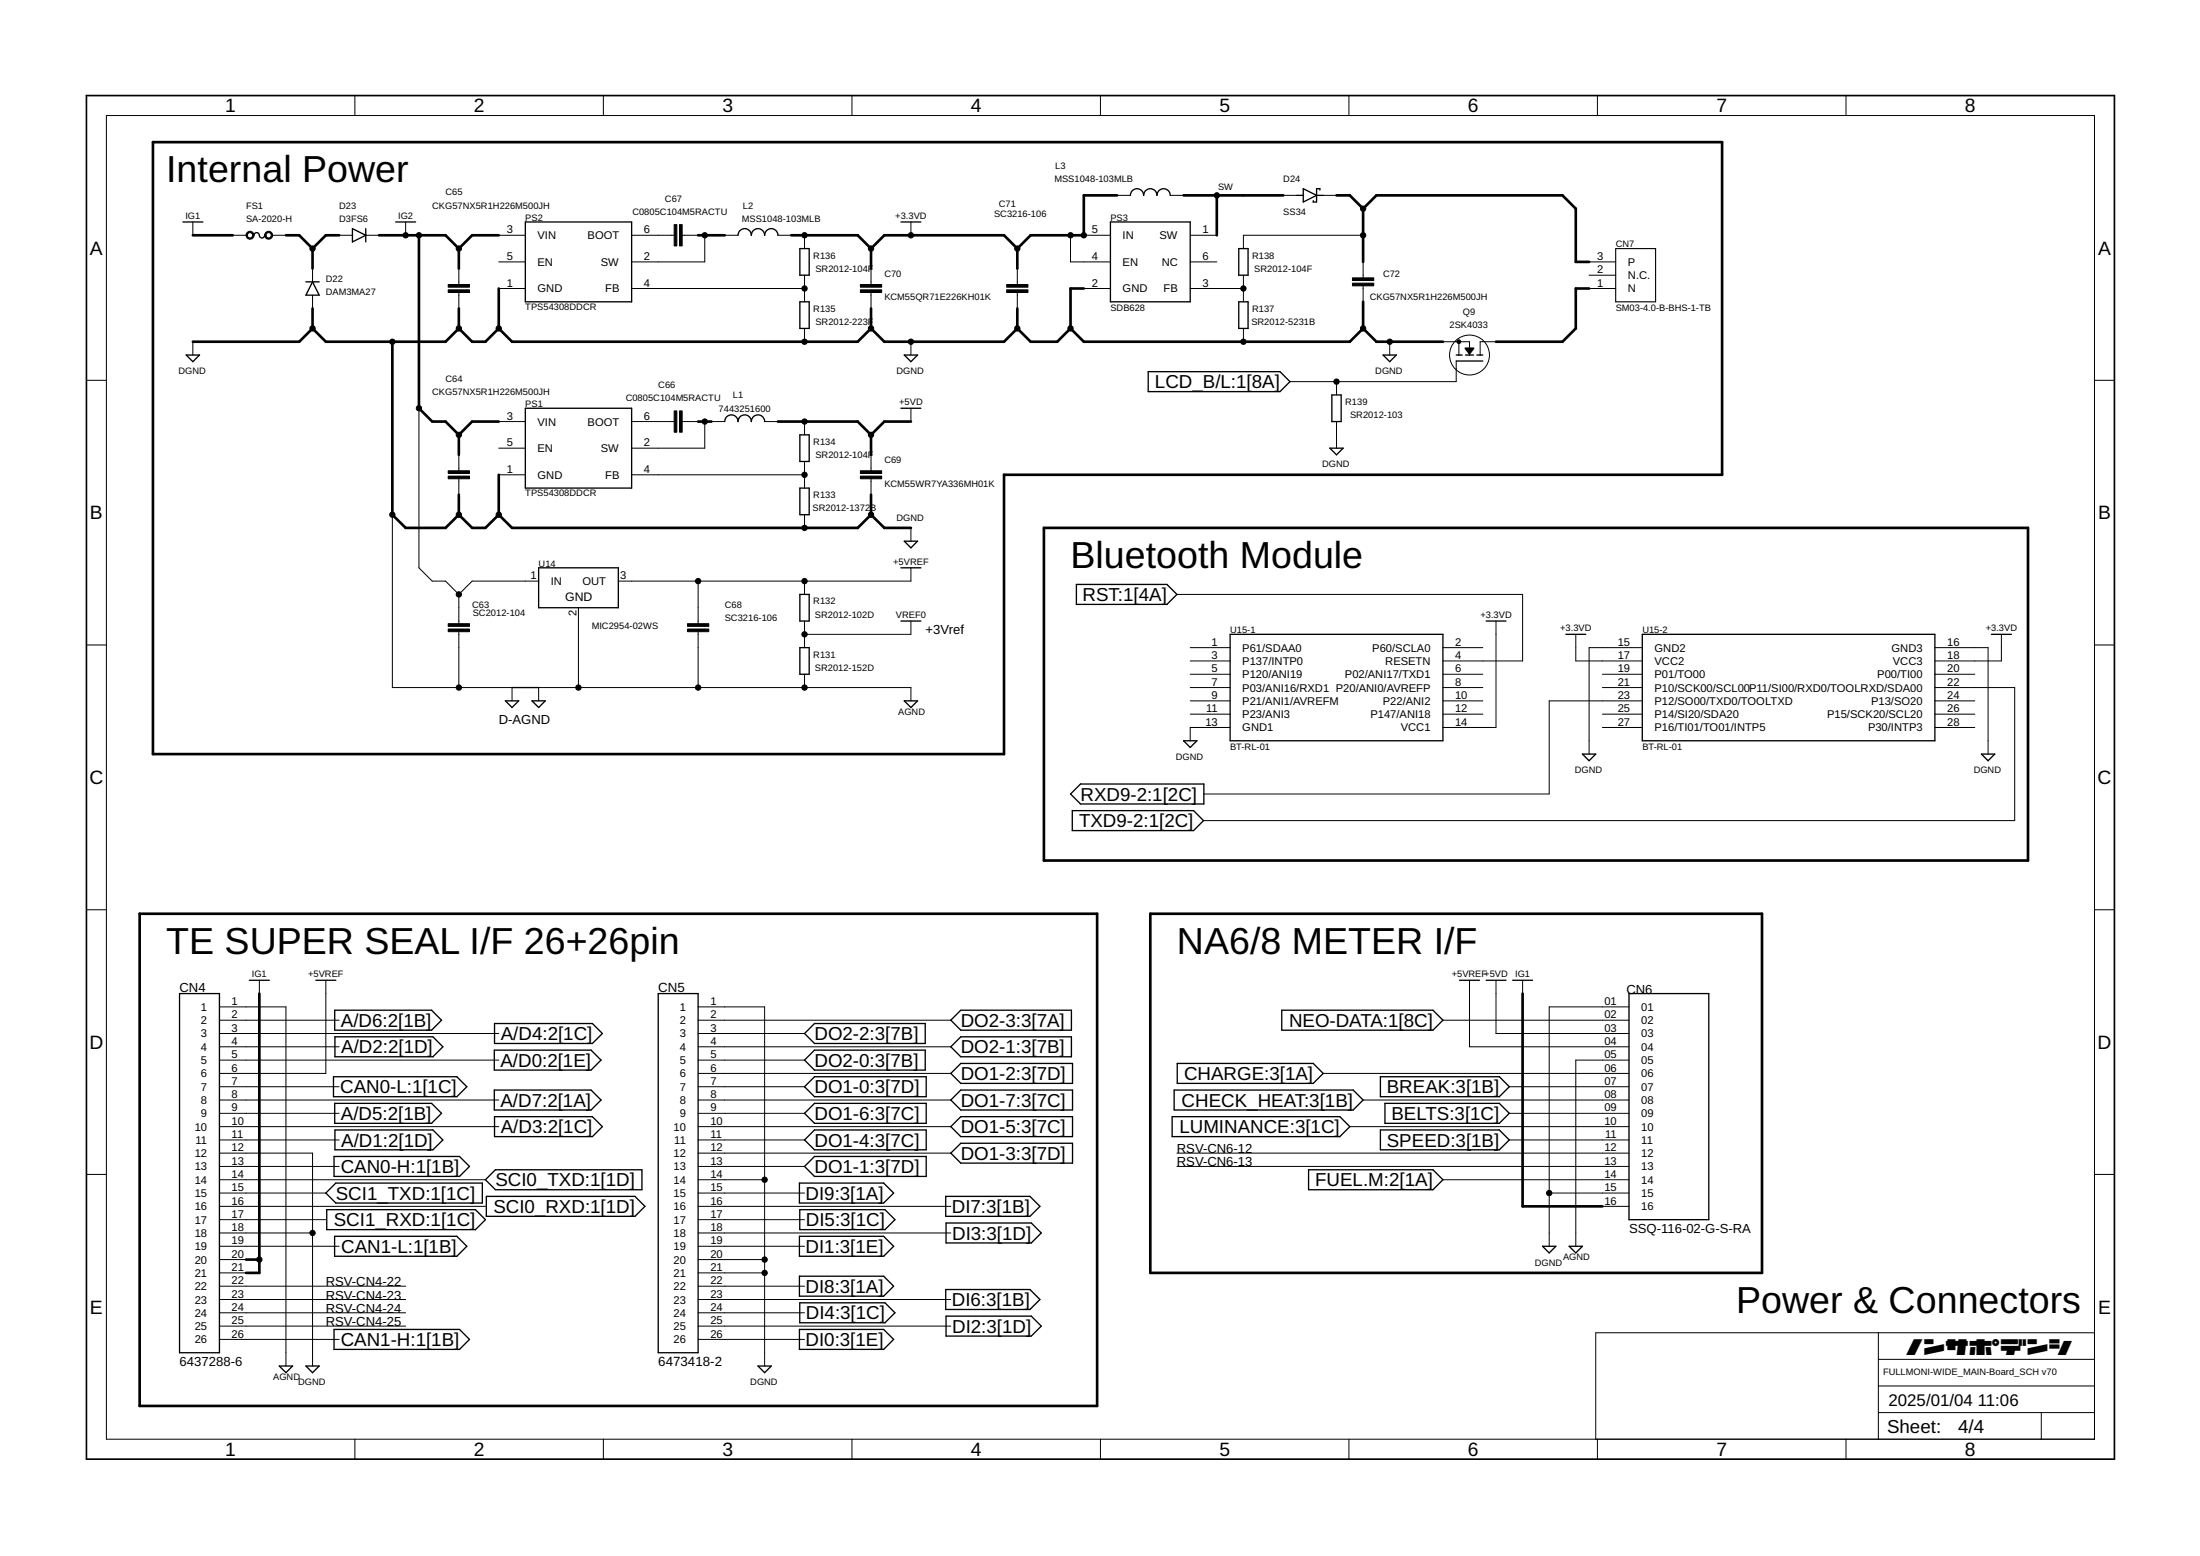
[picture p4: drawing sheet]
<svg xmlns="http://www.w3.org/2000/svg" width="420mm" height="297mm" viewBox="0 0 420 297" stroke-linecap="round" stroke-linejoin="round" font-family="sans-serif">
<g fill="none" stroke="#000" stroke-width=".25">
<path d="M215.9 37.3a1.27 1.27 0 0 1 1.2-1.3 1.27 1.27 0 0 1 1.3 1.3 1.27 1.27 0 0 1 1.3-1.3 1.27 1.27 0 0 1 1.3 1.3 1.27 1.27 0 0 1 1.2-1.3 1.27 1.27 0 0 1 1.3 1.3M247.6 37.3h1.3M248.9 36l2.5 1.3-2.5 1.3zM251.4 37.3h1.3M252.1 36.3v-.3h-.7v2.6h-.6v-.3M34.9 42.4h3.8M48.5 44.9a.53 .53 0 0 1 .6-.5 .53 .53 0 0 1 .5 .7 .51 .51 0 0 0 .5 .3 .51 .51 0 0 0 .4-.5M58.4 53.8h2.6M59.7 53.8l1.3 2.5h-2.6zM67.3 43.6l2.5 1.3-2.5 1.3zM69.8 43.6v2.6M75.6 42.4h3.8"/>
<path d="M100.3 42.4h20.3v15.2h-20.3zM140.9 44.9a1.27 1.27 0 0 1 1.3-1.3 1.27 1.27 0 0 1 1.3 1.3 1.27 1.27 0 0 1 1.3-1.3 1.27 1.27 0 0 1 1.2 1.3 1.27 1.27 0 0 1 1.3-1.3 1.27 1.27 0 0 1 1.3 1.3M152.8 47.5h1.7v5h-1.7zM152.8 57.6h1.7v5.1h-1.7zM172.1 42.4h3.8M212.1 42.4h15.2v15.2h-15.2zM236.6 57.6h1.8v5.1h-1.8zM236.6 47.5h1.8v5h-1.8zM35.6 67.8h2.5l-1.3 1.2zM100.3 77.9h20.3v15.3h-20.3zM172.1 77.9h3.8M172.7 67.8h2.5l-1.2 1.2z"/>
<path d="M219.3 71h25.2l1.9 1.9-1.9 1.9h-25.2zM254.4 75.4h1.7v5.1h-1.7zM264.1 67.8h2.6l-1.3 1.2zM278.1 67.8h1.2M278.1 68.9h5.1M279.9 67.8h1.5M282 67.8h1.2M138.4 80.5a1.27 1.27 0 0 1 1.3-1.3 1.27 1.27 0 0 1 1.2 1.3 1.27 1.27 0 0 1 1.3-1.3 1.27 1.27 0 0 1 1.3 1.3 1.27 1.27 0 0 1 1.3-1.3 1.27 1.27 0 0 1 1.2 1.3M152.8 83h1.7v5.1h-1.7zM152.8 93.2h1.7v5.1h-1.7zM254 85.6h2.5l-1.3 1.2zM102.9 108.4h15.2v7.6h-15.2z"/>
<path d="M152.8 113.5h1.7v5.1h-1.7zM172.1 118.6h3.8M172.1 108.4h3.8M172.7 103.3h2.5l-1.2 1.3zM205.6 111.6h17.3l1.9 1.9-1.9 1.9h-17.3zM283.8 118.6h3.8M96.5 133.8h2.6l-1.3 1.3zM97.8 131.3h5.1M101.6 133.8h2.5l-1.2 1.3zM152.8 123.6h1.7v5.1h-1.7zM172.7 133.8h2.5l-1.2 1.3zM234.9 121.1h40.7v20.3h-40.7z"/>
<path d="M299 121.1h3.9M313.6 121.1h55.9v20.3h-55.9zM380.3 121.1h3.8M204.4 151.6l2-1.9h23.5v3.8h-23.5zM204.8 154.7h23.1l1.9 2-1.9 1.9h-23.1zM226 141.4h2.6l-1.3 1.3zM302.2 144h2.6l-1.3 1.2zM378.4 144h2.6l-1.3 1.2zM34.3 189.7h7.6v68.5h-7.6zM47.6 187.1h3.8M60.3 187.1h3.8M63.9 192.8h18.5l1.9 2-1.9 1.9h-18.5z"/>
<path d="M64 197.9h18.7l1.9 1.9-1.9 1.9h-18.7zM94.4 195.4h18.7l1.9 1.9-1.9 1.9h-18.7zM125.7 189.7h7.6v68.5h-7.6zM155.6 195.4h21.1v3.8h-21.1l-2-1.9zM183.5 197.9h21.1v3.8h-21.1l-1.9-1.9zM183.5 192.8h21.1v3.9h-21.1l-1.9-1.9zM244.8 192.8h28.9l1.9 2-1.9 1.9h-28.9zM278.7 187.1h3.9M283.8 187.1h3.8M288.9 187.1h3.8M311.1 189.7h15.2v43.1h-15.2zM63.7 205.5h23.5l2 2-2 1.9h-23.5z"/>
<path d="M63.9 210.6h18.5l1.9 1.9-1.9 1.9h-18.5zM64 215.7h18.7l1.9 1.9-1.9 1.9h-18.7zM94.4 200.5h18.5l1.9 1.9-1.9 1.9h-18.5zM94.4 208.1h18.5l1.9 1.9-1.9 1.9h-18.5zM94.4 213.2h18.7l1.9 1.9-1.9 1.9h-18.7zM153.6 207.5l2-2h21.3v3.9h-21.3zM155.6 200.5h21.1v3.8h-21.1l-2-1.9zM155.6 215.7h21.3v3.8h-21.3l-2-1.9zM155.6 210.6h21.3v3.8h-21.3l-2-1.9zM181.6 204.9l1.9-1.9h21.3v3.8h-21.3zM183.5 213.2h21.3v3.8h-21.3l-1.9-1.9zM183.5 208.1h21.3v3.8h-21.3l-1.9-1.9z"/>
<path d="M223.9 213.2h32l1.9 1.9-1.9 1.9h-32zM224.2 208.1h34.2l1.9 1.9-1.9 1.9h-34.2zM224.8 203h26l1.9 1.9-1.9 1.9h-26zM263.6 215.7h22.7l1.9 1.9-1.9 1.9h-22.7zM263.6 205.5h22.7l1.9 2-1.9 1.9h-22.7zM264.5 210.6h21.8l1.9 1.9-1.9 1.9h-21.8zM62.4 230.9h28.4l1.9 1.9-1.9 1.9h-28.4zM63.8 220.8h24l1.9 1.9-1.9 1.9h-24zM63.9 236h23.3l2 1.9-2 1.9h-23.3zM64.1 225.8h28v3.9h-28l-1.9-1.9zM92.9 228.4h28.4l1.9 1.9-1.9 1.9h-28.4zM94.6 223.3h28v3.8h-28l-1.9-1.9z"/>
<path d="M152.7 236h16.1l1.9 1.9-1.9 1.9h-16.1zM152.7 225.8h16.1l1.9 2-1.9 1.9h-16.1zM152.7 230.9h16.3l1.9 1.9-1.9 1.9h-16.3zM155.6 220.8h21.3v3.8h-21.3l-2-1.9zM180.6 228.4h16.1l1.9 1.9-1.9 1.9h-16.1zM180.7 233.5h16.3l1.9 1.9-1.9 1.9h-16.3zM181.6 220.1l1.9-1.9h21.3v3.8h-21.3zM249.9 223.3h23.8l1.9 1.9-1.9 1.9h-23.8zM294.6 237.9h2.5l-1.2 1.3zM299.7 237.9h2.5l-1.3 1.3zM63.8 253.8h24l1.9 1.9-1.9 1.9h-24zM152.7 253.8h16.1l1.9 1.9-1.9 1.9h-16.1z"/>
<path d="M152.7 243.6h16.1l1.9 1.9-1.9 1.9h-16.1zM152.7 248.7h16.3l1.9 1.9-1.9 1.9h-16.3zM180.6 246.2h16.1l1.9 1.9-1.9 1.9h-16.1zM180.7 251.2h16.3l1.9 2-1.9 1.9h-16.3zM53.3 260.8h2.6l-1.3 1.2zM58.4 260.8h2.6l-1.3 1.2zM144.8 260.8h2.5l-1.3 1.2z"/>
</g>
<g fill="none" stroke="#000" stroke-width=".19">
<path d="M67.8 18.2v3.9M115.2 18.2v3.9M162.7 18.2v3.9M210.2 18.2v3.9M257.6 18.2v3.9M305.1 18.2v3.9M352.6 18.2v3.9M20.3 22.1h379.7v252.6h-379.7zM213.3 37.3h2.6M223.5 37.3h2.5M245.1 37.3h2.5M252.7 37.3h2.5"/>
<path d="M36.8 42.4v2.5M44.4 44.9h2.6M52.1 44.9h2.5M59.7 51.3v2.5M59.7 56.3v2.6M64.8 44.9h2.5M69.8 44.9h2.6M77.5 42.4v2.5M87.6 51.3v3.3M87.6 55.6v3.3M95.2 44.9h5.1M95.2 55.1h5.1"/>
<path d="M95.2 50h5.1M120.6 44.9h8.2M120.6 55.1h33M130.3 44.9h3M134.6 44.9v5.1h-14M138.4 44.9h2.5M148.6 44.9h2.5M153.6 44.9v2.6M153.6 52.5v5.1M166.3 51.3v3.3M166.3 55.6v3.3M174 42.4v2.5"/>
<path d="M194.3 51.3v3M194.3 55.8v3.1M204.4 44.9v5.1h7.7M207 44.9h5.1M207 55.1h5.1M227.3 44.9h5.1M227.3 55.1h10.2M227.3 50h5.1M237.5 52.5v5.1M260.3 44.9h-22.8v2.6M260.3 50v3.3M260.3 54.3v3.3"/>
<path d="M303.5 55.1h5.1M303.5 50h5.1M303.5 52.5h5.1M16.5 72.6h3.8M36.8 65.2v2.6M80 77.9v30.5l2.5 2.5h2.6l2.5 2.6M153.6 62.7v2.5M174 65.2v2.6M174 77.9v2.6M237.5 62.7v2.5M255.2 72.9v2.5M265.4 65.2v2.6"/>
<path d="M275.6 65.2h5v2.6M278.1 68.9v4h-31.7M278.6 65.2v2.6M285.7 65.2h-3v2.6M400 72.6h3.8M74.9 98.3v33h22.9v2.5M87.6 86.8v3.3M87.6 91.1v3.3M95.2 90.6h5.1M95.2 85.6h5.1M95.2 80.5h5.1M120.6 90.6h33"/>
<path d="M120.6 80.5h8.2M130.3 80.5h3M134.6 80.5v5.1h-14M135.9 80.5h2.5M146 80.5h2.6M153.6 80.5v2.5M153.6 88.1v5.1M153.6 98.3v2.5M166.3 86.8v3.3M166.3 91.1v3.3M255.2 80.5v5.1M87.6 113.5v5.6"/>
<path d="M102.9 110.9h-12.7l-2.6 2.6M110.5 116v15.3M133.3 110.9v8.2M153.6 110.9v2.6M153.6 118.6v5M174 100.8v2.5M174 108.4v2.5h-55.9M174 118.6v2.5h-20.4M224.8 113.5h66v12.7h-15.2M285.7 118.6v20.3h-10.1M16.5 123.1h3.8M87.6 120.6v10.7"/>
<path d="M102.9 133.8v-2.5h71.1v2.5M133.3 120.6v10.7M153.6 128.7v2.6M227.3 123.6h7.6M227.3 126.2h7.6M227.3 128.7h7.6M227.3 131.3h7.6M227.3 133.8h7.6M227.3 136.3h7.6M234.9 138.9h-7.6v2.5M275.6 123.6h7.6M275.6 128.7h7.6"/>
<path d="M275.6 131.3h7.6M275.6 133.8h7.6M275.6 136.3h7.6M300.9 121.1v5.1h12.7M306 128.7h7.6M306 131.3h7.6M306 136.3h7.6M306 138.9h7.6M313.6 133.8h-17.7v17.8h-66.1M313.6 123.6h-10.1v20.4M369.5 123.6h10.2v20.4M369.5 128.7h7.6"/>
<path d="M369.5 131.3h15.3v25.4h-155M369.5 133.8h7.6M369.5 136.3h7.6M369.5 138.9h7.6M382.2 121.1v5.1h-12.7M400 123.1h3.8M16.5 173.7h3.8M400 173.7h3.8M41.9 192.2h12.7v68.6M41.9 194.8h22.9M41.9 197.3h53.3M41.9 199.8h22.9"/>
<path d="M49.5 187.1v2.6M62.2 187.1v17.8h-20.3M133.3 192.2h12.7v68.6M133.3 194.8h48.3M133.3 197.3h20.3M133.3 199.8h48.3M275.6 194.8h35.5M280.6 187.1v12.7h30.5M285.7 187.1v10.2h25.4M290.8 187.1v2.6M311.1 192.2h-15.2v45.7M41.9 202.4h53.3"/>
<path d="M41.9 207.5h22.9M41.9 210h53.3M41.9 212.5h22.9M41.9 215.1h53.3M41.9 217.6h22.9M133.3 202.4h20.3M133.3 204.9h48.3M133.3 207.5h20.3M133.3 210h48.3M133.3 212.5h20.3M133.3 215.1h48.3M133.3 217.6h20.3"/>
<path d="M252.7 204.9h58.4M257.8 215.1h53.3M260.3 210h50.8M288.2 207.5h22.9M288.2 212.5h22.9M288.2 217.6h22.9M311.1 202.4h-10.2v35.5M16.5 224.2h3.8M41.9 220.1h17.8v40.7M41.9 222.7h22.9M41.9 225.2h50.8M41.9 227.8h20.3"/>
<path d="M41.9 230.3h50.8M41.9 232.8h20.3M41.9 235.4h17.8M41.9 237.9h22.9M133.3 220.1h48.3M133.3 222.7h20.3M133.3 225.2h12.7M133.3 227.8h20.3M133.3 230.3h48.3M133.3 232.8h20.3M133.3 235.4h48.3M133.3 237.9h20.3"/>
<path d="M224.8 220.1h86.3M224.8 222.7h86.3M275.6 225.2h35.5M295.9 227.8h15.2M306 230.3h5.1M400 224.2h3.8M41.9 240.5h5.1M41.9 243h5.1M41.9 245.5h35.6M41.9 248.1h35.6M41.9 250.6h35.6M41.9 253.2h35.6"/>
<path d="M41.9 255.7h22.9M133.3 240.5h12.7M133.3 243h12.7M133.3 245.5h20.3M133.3 248.1h48.3M133.3 250.6h20.3M133.3 253.2h48.3M133.3 255.7h20.3M358.7 254.4v20.3M358.7 259.5h41.3M400 254.4h-95.2v20.3M67.8 274.7v3.9"/>
<path d="M115.2 274.7v3.9M162.7 274.7v3.9M210.2 274.7v3.9M257.6 274.7v3.9M305.1 274.7v3.9M352.6 274.7v3.9M358.7 269.7h41.3M358.7 264.6h41.3M389.8 269.7v5"/>
<circle cx="280.6" cy="67.8" r="3.8"/>
</g>
<g fill="#000" stroke="#000" stroke-width=".19">
<path d="M85.6 54.3h4.1v.5h-4.1zM85.6 55.3h4.1v.5h-4.1zM128.8 42.9h.5v4h-.5zM129.8 42.9h.5v4h-.5zM164.3 54.3h4.1v.5h-4.1zM164.3 55.3h4.1v.5h-4.1zM192.3 55.3h4v.5h-4zM192.3 54.3h4v.5h-4zM258.3 54.1h4.1v.5h-4.1zM258.3 53h4.1v.6h-4.1zM128.8 78.4h.5v4.1h-.5zM129.8 78.4h.5v4.1h-.5z"/>
<path d="M85.6 89.9h4.1v.5h-4.1zM85.6 90.9h4.1v.5h-4.1zM164.3 89.9h4.1v.5h-4.1zM164.3 90.9h4.1v.5h-4.1zM85.6 119.1h4.1v.5h-4.1zM131.3 119.1h4.1v.5h-4.1zM85.6 120.1h4.1v.5h-4.1zM131.3 120.1h4.1v.5h-4.1z"/>
</g>
<path d="M16.5 18.2h387.3v260.4h-387.3z" fill="none" stroke="#000" stroke-width=".32"/>
<g fill="#000" stroke="#000" stroke-width=".19">
<path d="M47.2 44.4a.76 .76 0 0 1 1.2 .1 .76 .76 0 0 1-.4 1.1 .76 .76 0 0 1-1-.7h.2a.51 .51 0 0 1 .8-.4 .51 .51 0 0 1 .1 .8 .51 .51 0 0 1-.8-.2l-.1-.2h-.2z" fill-rule="evenodd"/>
<path d="M50.7 44.4a.76 .76 0 0 1 1.2 .1 .76 .76 0 0 1-.4 1.1 .76 .76 0 0 1-1-.7h.3a.51 .51 0 0 1 .7-.4 .51 .51 0 0 1 .1 .8 .51 .51 0 0 1-.8-.2v-.2h-.3z" fill-rule="evenodd"/>
<path d="M279.8 66.4l1.7 .1-.9 1.1z" fill-rule="evenodd"/>
<circle cx="232.4" cy="37.3" r=".51"/>
<circle cx="260.3" cy="39.8" r=".51"/>
<circle cx="59.7" cy="47.5" r=".51"/>
<circle cx="77.5" cy="44.9" r=".51"/>
<circle cx="80" cy="44.9" r=".51"/>
<circle cx="87.6" cy="47.5" r=".51"/>
<circle cx="134.6" cy="44.9" r=".51"/>
<circle cx="153.6" cy="55.1" r=".51"/>
<circle cx="153.6" cy="44.9" r=".51"/>
<circle cx="166.3" cy="47.5" r=".51"/>
<circle cx="174" cy="44.9" r=".51"/>
<circle cx="194.3" cy="47.5" r=".51"/>
<circle cx="204.4" cy="44.9" r=".51"/>
<circle cx="207" cy="44.9" r=".51"/>
<circle cx="237.5" cy="55.1" r=".51"/>
<circle cx="260.3" cy="44.9" r=".51"/>
<circle cx="59.7" cy="62.7" r=".51"/>
<circle cx="74.9" cy="65.2" r=".51"/>
<circle cx="80" cy="77.9" r=".51"/>
<circle cx="87.6" cy="62.7" r=".51"/>
<circle cx="95.2" cy="62.7" r=".51"/>
<circle cx="153.6" cy="65.2" r=".51"/>
<circle cx="166.3" cy="62.7" r=".51"/>
<circle cx="174" cy="65.2" r=".51"/>
<circle cx="194.3" cy="62.7" r=".51"/>
<circle cx="204.4" cy="62.7" r=".51"/>
<circle cx="237.5" cy="65.2" r=".51"/>
<circle cx="255.2" cy="72.9" r=".51"/>
<circle cx="260.3" cy="62.7" r=".51"/>
<circle cx="265.4" cy="65.2" r=".51"/>
<circle cx="278.6" cy="65.2" r=".36"/>
<circle cx="74.9" cy="98.3" r=".51"/>
<circle cx="87.6" cy="83" r=".51"/>
<circle cx="87.6" cy="98.3" r=".51"/>
<circle cx="95.2" cy="98.3" r=".51"/>
<circle cx="134.6" cy="80.5" r=".51"/>
<circle cx="153.6" cy="90.6" r=".51"/>
<circle cx="153.6" cy="80.5" r=".51"/>
<circle cx="166.3" cy="83" r=".51"/>
<circle cx="166.3" cy="98.3" r=".51"/>
<circle cx="87.6" cy="113.5" r=".51"/>
<circle cx="133.3" cy="110.9" r=".51"/>
<circle cx="153.6" cy="100.8" r=".51"/>
<circle cx="153.6" cy="110.9" r=".51"/>
<circle cx="87.6" cy="131.3" r=".51"/>
<circle cx="110.5" cy="131.3" r=".51"/>
<circle cx="133.3" cy="131.3" r=".51"/>
<circle cx="153.6" cy="131.3" r=".51"/>
<circle cx="153.6" cy="121.1" r=".51"/>
<circle cx="59.7" cy="235.4" r=".51"/>
<circle cx="146" cy="225.2" r=".51"/>
<circle cx="295.9" cy="227.8" r=".51"/>
<circle cx="49.5" cy="240.5" r=".51"/>
<circle cx="146" cy="243" r=".51"/>
<circle cx="146" cy="240.5" r=".51"/>
</g>
<path d="M308.6 47.5h7.6v10.1h-7.6z" fill="none" stroke="#000" stroke-width=".21"/>
<g fill="none" stroke="#000" stroke-width=".51">
<path d="M29.2 27.1h299.7v63.5h-137.2v53.4h-162.5zM213.3 37.3h-6.3v7.6h-10.2l-2.5 2.6M226 37.3h19.1M232.4 37.3v7.6M255.2 37.3h2.6l2.5 2.5M260.3 39.8v10.2M260.3 39.8l2.6-2.5h35.5l2.5 2.5v10.2h2.6M36.8 44.9h7.6M54.6 44.9h2.5l2.6 2.6M59.7 47.5v3.8M59.7 58.9v3.8M64.8 44.9h-2.6l-2.5 2.6"/>
<path d="M72.4 44.9h12.7l2.5 2.6M80 44.9v33l2.5 2.6h2.6l2.5 2.5M87.6 47.5v3.8M87.6 58.9v3.8M95.2 55.1v7.6M95.2 44.9h-5l-2.6 2.6M133.3 44.9h5.1M151.1 44.9h12.7l2.5 2.6M166.3 47.5v3.8M166.3 58.9v3.8M166.3 47.5l2.6-2.6h22.8l2.6 2.6M194.3 47.5v3.8"/>
<path d="M194.3 58.9v3.8M207 55.1h-2.6v7.6M260.3 57.6v5.1M303.5 55.1h-2.6v7.6l-2.5 2.5h-12.7M59.7 62.7l-2.6 2.5h-20.3M59.7 62.7l2.5 2.5h22.9l2.5-2.5M74.9 65.2v33.1l2.6 2.5h7.6l2.5-2.5M87.6 62.7l2.6 2.5h2.5l2.5-2.5M95.2 62.7l2.6 2.5h66l2.5-2.5M166.3 62.7l2.6 2.5h22.8l2.6-2.5M194.3 62.7l2.5 2.5h5.1l2.5-2.5M204.4 62.7l2.6 2.5h50.8l2.5-2.5"/>
<path d="M260.3 62.7l2.6 2.5h12.7M87.6 83v3.8M87.6 94.4v3.9M87.6 98.3l2.6 2.5h2.5l2.5-2.5M95.2 90.6v7.7M95.2 98.3l2.6 2.5h66l2.5-2.5M95.2 80.5h-5l-2.6 2.5M133.3 80.5h2.6M148.6 80.5h15.2l2.5 2.5M166.3 98.3l2.6 2.5h5.1M166.3 83v3.8M166.3 94.4v3.9"/>
<path d="M174 80.5h-5.1l-2.6 2.5M199.4 100.8h187.9v63.5h-187.9zM26.7 174.4h182.8v94h-182.8zM219.7 174.4h116.8v68.6h-116.8zM49.5 189.7v53.3h-2.5M290.8 189.7v40.6h15.2M47 240.5h2.5"/>
</g>
<g font-size="7.2">
<text x="31.7" y="34.8">Internal Power</text>
<text x="204.4" y="108.4">Bluetooth Module</text>
<text x="31.7" y="182.1">TE SUPER SEAL I/F 26+26pin</text>
<text x="224.8" y="182.1">NA6/8 METER I/F</text>
<text x="331.6" y="250.6">Power &amp; Connectors</text>
</g>
<g font-size="3.7">
<text x="43" y="21.4">1</text>
<text x="90.5" y="21.4">2</text>
<text x="138" y="21.4">3</text>
<text x="185.4" y="21.4">4</text>
<text x="232.9" y="21.4">5</text>
<text x="280.3" y="21.4">6</text>
<text x="327.8" y="21.4">7</text>
<text x="375.3" y="21.4">8</text>
<text x="17.2" y="48.6">A</text>
<text x="400.7" y="48.6">A</text>
<text x="17.2" y="99.2">B</text>
<text x="400.7" y="99.2">B</text>
<text x="17.1" y="149.7">C</text>
<text x="400.6" y="149.7">C</text>
<text x="17.1" y="200.2">D</text>
<text x="400.6" y="200.2">D</text>
<text x="17.2" y="250.8">E</text>
<text x="400.7" y="250.8">E</text>
<text x="43" y="277.9">1</text>
<text x="90.5" y="277.9">2</text>
<text x="138" y="277.9">3</text>
<text x="185.4" y="277.9">4</text>
<text x="232.9" y="277.9">5</text>
<text x="280.3" y="277.9">6</text>
<text x="327.8" y="277.9">7</text>
<text x="375.3" y="277.9">8</text>
</g>
<g font-size="3.6">
<text x="220.6" y="74.1">LCD_B/L:1[8A]</text>
<text x="206.8" y="114.8">RST:1[4A]</text>
<text x="206.4" y="152.8">RXD9-2:1[2C]</text>
<text x="206.1" y="157.9">TXD9-2:1[2C]</text>
<text x="65.1" y="196">A/D6:2[1B]</text>
<text x="183.5" y="196">DO2-3:3[7A]</text>
<text x="246.2" y="196">NEO-DATA:1[8C]</text>
<text x="65.2" y="201.1">A/D2:2[1D]</text>
<text x="95.6" y="203.6">A/D0:2[1E]</text>
<text x="95.6" y="198.6">A/D4:2[1C]</text>
<text x="155.6" y="203.6">DO2-0:3[7B]</text>
<text x="155.6" y="198.6">DO2-2:3[7B]</text>
<text x="183.5" y="201.1">DO2-1:3[7B]</text>
<text x="65" y="208.7">CAN0-L:1[1C]</text>
<text x="155.6" y="208.7">DO1-0:3[7D]</text>
<text x="183.5" y="206.2">DO1-2:3[7D]</text>
<text x="226.1" y="206.2">CHARGE:3[1A]</text>
<text x="264.8" y="208.7">BREAK:3[1B]</text>
<text x="65.1" y="213.8">A/D5:2[1B]</text>
<text x="95.6" y="211.3">A/D7:2[1A]</text>
<text x="155.6" y="213.8">DO1-6:3[7C]</text>
<text x="183.5" y="211.3">DO1-7:3[7C]</text>
<text x="225.7" y="211.3">CHECK_HEAT:3[1B]</text>
<text x="265.7" y="213.8">BELTS:3[1C]</text>
<text x="65.2" y="218.9">A/D1:2[1D]</text>
<text x="95.6" y="216.3">A/D3:2[1C]</text>
<text x="155.6" y="218.9">DO1-4:3[7C]</text>
<text x="183.5" y="216.3">DO1-5:3[7C]</text>
<text x="183.5" y="221.4">DO1-3:3[7D]</text>
<text x="225.2" y="216.3">LUMINANCE:3[1C]</text>
<text x="264.8" y="218.9">SPEED:3[1B]</text>
<text x="65.1" y="224">CAN0-H:1[1B]</text>
<text x="94.6" y="226.5">SCI0_TXD:1[1D]</text>
<text x="155.6" y="224">DO1-1:3[7D]</text>
<text x="251.2" y="226.5">FUEL.M:2[1A]</text>
<text x="64.1" y="229">SCI1_TXD:1[1C]</text>
<text x="94.2" y="231.6">SCI0_RXD:1[1D]</text>
<text x="153.8" y="229">DI9:3[1A]</text>
<text x="181.8" y="231.6">DI7:3[1B]</text>
<text x="63.7" y="234.1">SCI1_RXD:1[1C]</text>
<text x="65.2" y="239.2">CAN1-L:1[1B]</text>
<text x="153.8" y="239.2">DI1:3[1E]</text>
<text x="153.9" y="234.1">DI5:3[1C]</text>
<text x="181.8" y="236.7">DI3:3[1D]</text>
<text x="153.8" y="246.8">DI8:3[1A]</text>
<text x="153.9" y="251.9">DI4:3[1C]</text>
<text x="181.8" y="249.3">DI6:3[1B]</text>
<text x="65.1" y="257">CAN1-H:1[1B]</text>
<text x="153.8" y="257">DI0:3[1E]</text>
<text x="181.8" y="254.4">DI2:3[1D]</text>
<text x="363.9" y="258.7">kyxMWyd</text>
<text x="360.4" y="273.6">Sheet:</text>
<text x="374" y="273.5">4/4</text>
</g>
<g font-size="3.2">
<text x="360.6" y="268.4">2025/01/04</text>
<text x="377.7" y="268.4">11:06</text>
</g>
<g font-size="2.5">
<text x="176.8" y="121.1">+3Vref</text>
<text x="95.2" y="138.1">D-AGND</text>
<text x="34.3" y="189.4">CN4</text>
<text x="125.7" y="189.4">CN5</text>
<text x="310.6" y="189.7">CN6</text>
<text x="224.8" y="220.1">RSV-CN6-12</text>
<text x="224.8" y="222.7">RSV-CN6-13</text>
<text x="311.1" y="235.4">SSQ-116-02-G-S-RA</text>
<text x="62.2" y="245.5">RSV-CN4-22</text>
<text x="62.2" y="248.1">RSV-CN4-23</text>
<text x="62.2" y="250.6">RSV-CN4-24</text>
<text x="62.2" y="253.2">RSV-CN4-25</text>
<text x="34.3" y="260.8">6437288-6</text>
<text x="125.7" y="260.8">6473418-2</text>
</g>
<text font-size="2.3" x="107.9" y="114.8">GND</text>
<g font-size="2.1">
<text x="96.8" y="44.6">3</text>
<text x="102.7" y="45.7">VIN</text>
<text x="112.2" y="45.7">BOOT</text>
<text x="123" y="44.6">6</text>
<text x="208.5" y="44.6">5</text>
<text x="214.4" y="45.7">IN</text>
<text x="221.4" y="45.7">SW</text>
<text x="229.6" y="44.6">1</text>
<text x="96.8" y="49.6">5</text>
<text x="102.7" y="50.8">EN</text>
<text x="114.7" y="50.8">SW</text>
<text x="123" y="49.6">2</text>
<text x="208.5" y="49.6">4</text>
<text x="214.4" y="50.8">EN</text>
<text x="221.9" y="50.8">NC</text>
<text x="229.6" y="49.6">6</text>
<text x="305.1" y="52.2">2</text>
<text x="305.1" y="49.6">3</text>
<text x="310.9" y="53.3">N.C.</text>
<text x="310.9" y="50.8">P</text>
<text x="96.8" y="54.7">1</text>
<text x="102.7" y="55.8">GND</text>
<text x="115.6" y="55.8">FB</text>
<text x="123" y="54.7">4</text>
<text x="208.5" y="54.7">2</text>
<text x="214.4" y="55.8">GND</text>
<text x="222.2" y="55.8">FB</text>
<text x="229.6" y="54.7">3</text>
<text x="305.1" y="54.7">1</text>
<text x="310.9" y="55.8">N</text>
<text x="96.8" y="80.1">3</text>
<text x="102.7" y="81.2">VIN</text>
<text x="112.2" y="81.2">BOOT</text>
<text x="123" y="80.1">6</text>
<text x="96.8" y="85.2">5</text>
<text x="102.7" y="86.3">EN</text>
<text x="114.7" y="86.3">SW</text>
<text x="123" y="85.2">2</text>
<text x="96.8" y="90.3">1</text>
<text x="102.7" y="91.4">GND</text>
<text x="115.6" y="91.4">FB</text>
<text x="123" y="90.3">4</text>
<text x="101.3" y="110.6">1</text>
<text x="105.2" y="111.7">IN</text>
<text x="111.2" y="111.7">OUT</text>
<text x="118.5" y="110.6">3</text>
<text x="110.1" y="117.6" transform="rotate(-90 110.1 117.6)">2</text>
<text x="231.4" y="123.3">1</text>
<text x="231.4" y="125.8">3</text>
<text x="237.3" y="124.4">P61/SDAA0</text>
<text x="262.1" y="124.4">P60/SCLA0</text>
<text x="277.9" y="123.3">2</text>
<text x="277.9" y="125.8">4</text>
<text x="308.9" y="123.3">15</text>
<text x="308.9" y="125.8">17</text>
<text x="316" y="124.4">GND2</text>
<text x="361.2" y="124.4">GND3</text>
<text x="371.9" y="123.3">16</text>
<text x="371.9" y="125.8">18</text>
<text x="231.4" y="128.4">5</text>
<text x="231.4" y="130.9">7</text>
<text x="237.3" y="126.9">P137/INTP0</text>
<text x="237.3" y="129.5">P120/ANI19</text>
<text x="256.9" y="129.5">P02/ANI17/TXD1</text>
<text x="264.6" y="126.9">RESETN</text>
<text x="277.9" y="128.4">6</text>
<text x="277.9" y="130.9">8</text>
<text x="308.9" y="128.4">19</text>
<text x="308.9" y="130.9">21</text>
<text x="316" y="126.9">VCC2</text>
<text x="316" y="129.5">P01/TO00</text>
<text x="358.5" y="129.5">P00/TI00</text>
<text x="361.5" y="126.9">VCC3</text>
<text x="371.9" y="128.4">20</text>
<text x="371.9" y="130.9">22</text>
<text x="230.4" y="136">11</text>
<text x="231.4" y="133.4">9</text>
<text x="237.3" y="132">P03/ANI16/RXD1 P20/ANI0/AVREFP</text>
<text x="237.3" y="134.6">P21/ANI1/AVREFM</text>
<text x="237.3" y="137.1">P23/ANI3</text>
<text x="261.7" y="137.1">P147/ANI18</text>
<text x="264.1" y="134.6">P22/ANI2</text>
<text x="277.9" y="133.4">10</text>
<text x="277.9" y="136">12</text>
<text x="308.9" y="133.4">23</text>
<text x="308.9" y="136">25</text>
<text x="316" y="132">P10/SCK00/SCL00P11/SI00/RXD0/TOOLRXD/SDA00</text>
<text x="316" y="134.6">P12/SO00/TXD0/TOOLTXD</text>
<text x="316" y="137.1">P14/SI20/SDA20</text>
<text x="348.9" y="137.1">P15/SCK20/SCL20</text>
<text x="357.3" y="134.6">P13/SO20</text>
<text x="371.9" y="133.4">24</text>
<text x="371.9" y="136">26</text>
<text x="230.2" y="138.5">13</text>
<text x="237.3" y="139.6">GND1</text>
<text x="267.5" y="139.6">VCC1</text>
<text x="277.9" y="138.5">14</text>
<text x="308.9" y="138.5">27</text>
<text x="316" y="139.6">P16/TI01/TO01/INTP5</text>
<text x="356.8" y="139.6">P30/INTP3</text>
<text x="371.9" y="138.5">28</text>
<text x="44.2" y="191.9">1</text>
<text x="135.7" y="191.9">1</text>
<text x="306.4" y="191.9">01</text>
<text x="38.4" y="193">1</text>
<text x="38.4" y="195.5">2</text>
<text x="44.2" y="194.4">2</text>
<text x="44.2" y="196.9">3</text>
<text x="129.8" y="193">1</text>
<text x="129.8" y="195.5">2</text>
<text x="135.7" y="194.4">2</text>
<text x="135.7" y="196.9">3</text>
<text x="306.4" y="194.4">02</text>
<text x="306.4" y="196.9">03</text>
<text x="313.5" y="193">01</text>
<text x="313.5" y="195.5">02</text>
<text x="38.4" y="198">3</text>
<text x="38.4" y="200.6">4</text>
<text x="38.4" y="203.1">5</text>
<text x="44.2" y="199.5">4</text>
<text x="44.2" y="202">5</text>
<text x="129.8" y="198">3</text>
<text x="129.8" y="200.6">4</text>
<text x="129.8" y="203.1">5</text>
<text x="135.7" y="199.5">4</text>
<text x="135.7" y="202">5</text>
<text x="306.4" y="199.5">04</text>
<text x="306.4" y="202">05</text>
<text x="313.5" y="198">03</text>
<text x="313.5" y="200.6">04</text>
<text x="313.5" y="203.1">05</text>
<text x="38.4" y="205.7">6</text>
<text x="38.4" y="208.2">7</text>
<text x="44.2" y="204.6">6</text>
<text x="44.2" y="207.1">7</text>
<text x="44.2" y="209.6">8</text>
<text x="129.8" y="205.7">6</text>
<text x="129.8" y="208.2">7</text>
<text x="135.7" y="204.6">6</text>
<text x="135.7" y="207.1">7</text>
<text x="135.7" y="209.6">8</text>
<text x="306.4" y="204.6">06</text>
<text x="306.4" y="207.1">07</text>
<text x="306.4" y="209.6">08</text>
<text x="313.5" y="205.7">06</text>
<text x="313.5" y="208.2">07</text>
<text x="37.2" y="215.8">10</text>
<text x="38.4" y="210.7">8</text>
<text x="38.4" y="213.3">9</text>
<text x="44.2" y="212.2">9</text>
<text x="44.2" y="214.7">10</text>
<text x="128.6" y="215.8">10</text>
<text x="129.8" y="210.7">8</text>
<text x="129.8" y="213.3">9</text>
<text x="135.7" y="212.2">9</text>
<text x="135.7" y="214.7">10</text>
<text x="306.4" y="212.2">09</text>
<text x="306.4" y="214.7">10</text>
<text x="313.5" y="210.7">08</text>
<text x="313.5" y="213.3">09</text>
<text x="313.5" y="215.8">10</text>
<text x="37.2" y="220.9">12</text>
<text x="37.3" y="218.4">11</text>
<text x="44.2" y="217.2">11</text>
<text x="44.2" y="219.8">12</text>
<text x="128.6" y="220.9">12</text>
<text x="128.8" y="218.4">11</text>
<text x="135.7" y="217.2">11</text>
<text x="135.7" y="219.8">12</text>
<text x="306.4" y="219.8">12</text>
<text x="306.6" y="217.2">11</text>
<text x="313.5" y="218.4">11</text>
<text x="313.5" y="220.9">12</text>
<text x="37.2" y="223.4">13</text>
<text x="37.2" y="226">14</text>
<text x="44.2" y="222.3">13</text>
<text x="44.2" y="224.9">14</text>
<text x="44.2" y="227.4">15</text>
<text x="128.6" y="223.4">13</text>
<text x="128.6" y="226">14</text>
<text x="135.7" y="222.3">13</text>
<text x="135.7" y="224.9">14</text>
<text x="135.7" y="227.4">15</text>
<text x="306.4" y="222.3">13</text>
<text x="306.4" y="224.9">14</text>
<text x="306.4" y="227.4">15</text>
<text x="313.5" y="223.4">13</text>
<text x="313.5" y="226">14</text>
<text x="37.2" y="228.5">15</text>
<text x="37.2" y="231.1">16</text>
<text x="37.2" y="233.6">17</text>
<text x="44.2" y="229.9">16</text>
<text x="44.2" y="232.5">17</text>
<text x="128.6" y="228.5">15</text>
<text x="128.6" y="231.1">16</text>
<text x="128.6" y="233.6">17</text>
<text x="135.7" y="229.9">16</text>
<text x="135.7" y="232.5">17</text>
<text x="306.4" y="229.9">16</text>
<text x="313.5" y="228.5">15</text>
<text x="313.5" y="231.1">16</text>
<text x="37.2" y="236.1">18</text>
<text x="37.2" y="238.7">19</text>
<text x="44.2" y="235">18</text>
<text x="44.2" y="237.6">19</text>
<text x="128.6" y="236.1">18</text>
<text x="128.6" y="238.7">19</text>
<text x="135.7" y="235">18</text>
<text x="135.7" y="237.6">19</text>
<text x="37.2" y="241.2">20</text>
<text x="37.2" y="243.8">21</text>
<text x="44.2" y="240.1">20</text>
<text x="44.2" y="242.6">21</text>
<text x="44.2" y="245.2">22</text>
<text x="128.6" y="241.2">20</text>
<text x="128.6" y="243.8">21</text>
<text x="135.7" y="240.1">20</text>
<text x="135.7" y="242.6">21</text>
<text x="135.7" y="245.2">22</text>
<text x="37.2" y="246.3">22</text>
<text x="37.2" y="248.8">23</text>
<text x="37.2" y="251.4">24</text>
<text x="44.2" y="247.7">23</text>
<text x="44.2" y="250.3">24</text>
<text x="128.6" y="246.3">22</text>
<text x="128.6" y="248.8">23</text>
<text x="128.6" y="251.4">24</text>
<text x="135.7" y="247.7">23</text>
<text x="135.7" y="250.3">24</text>
<text x="37.2" y="253.9">25</text>
<text x="37.2" y="256.5">26</text>
<text x="44.2" y="252.8">25</text>
<text x="44.2" y="255.3">26</text>
<text x="128.6" y="253.9">25</text>
<text x="128.6" y="256.5">26</text>
<text x="135.7" y="252.8">25</text>
<text x="135.7" y="255.3">26</text>
</g>
<g font-size="1.8">
<text x="201.4" y="34.8">MSS1048-103MLB</text>
<text x="201.5" y="32.2">L3</text>
<text x="245.1" y="34.8">D24</text>
<text x="35.4" y="41.7">IG1</text>
<text x="47" y="39.8">FS1</text>
<text x="64.8" y="39.8">D23</text>
<text x="76" y="41.7">IG2</text>
<text x="82.5" y="39.8">CKG57NX5R1H226M500JH</text>
<text x="85.1" y="37.3">C65</text>
<text x="120.8" y="41">C0805C104M5RACTU</text>
<text x="127" y="38.6">C67</text>
<text x="141.9" y="39.8">L2</text>
<text x="171" y="41.7">+3.3VD</text>
<text x="189.8" y="41.5">SC3216-106</text>
<text x="190.7" y="39.6">C71</text>
<text x="232.6" y="36.3">SW</text>
<text x="245.1" y="41.1">SS34</text>
<text x="47" y="42.4">SA-2020-H</text>
<text x="64.8" y="42.4">D3FS6</text>
<text x="100.3" y="42.1">PS2</text>
<text x="141.7" y="42.4">MSS1048-103MLB</text>
<text x="212.1" y="42.1">PS3</text>
<text x="308.6" y="47.2">CN7</text>
<text x="62.2" y="53.8">D22</text>
<text x="155.3" y="49.4">R136</text>
<text x="155.7" y="51.9">SR2012-104F</text>
<text x="168.9" y="52.8">C70</text>
<text x="239.1" y="49.4">R138</text>
<text x="239.5" y="51.9">SR2012-104F</text>
<text x="264.1" y="52.8">C72</text>
<text x="62.2" y="56.3">DAM3MA27</text>
<text x="100.3" y="59.1">TPS54308DDCR</text>
<text x="155.3" y="59.5">R135</text>
<text x="168.9" y="57.4">KCM55QR71E226KH01K</text>
<text x="212.1" y="59.4">SDB628</text>
<text x="239.1" y="59.5">R137</text>
<text x="261.6" y="57.4">CKG57NX5R1H226M500JH</text>
<text x="308.6" y="59.4">SM03-4.0-B-BHS-1-TB</text>
<text x="155.7" y="62.1">SR2012-223F</text>
<text x="239" y="62.1">SR2012-5231B</text>
<text x="276.8" y="62.7">2SK4033</text>
<text x="279.4" y="60.2">Q9</text>
<text x="34.1" y="71.5">DGND</text>
<text x="171.2" y="71.5">DGND</text>
<text x="262.6" y="71.5">DGND</text>
<text x="82.5" y="75.4">CKG57NX5R1H226M500JH</text>
<text x="85.1" y="72.8">C64</text>
<text x="100.3" y="77.7">PS1</text>
<text x="119.5" y="76.5">C0805C104M5RACTU</text>
<text x="125.7" y="74.1">C66</text>
<text x="140" y="76">L1</text>
<text x="171.7" y="77.3">+5VD</text>
<text x="256.9" y="77.3">R139</text>
<text x="137.3" y="78.6">7443251600</text>
<text x="257.8" y="79.8">SR2012-103</text>
<text x="155.3" y="84.9">R134</text>
<text x="155.7" y="87.5">SR2012-104F</text>
<text x="168.9" y="88.3">C69</text>
<text x="252.5" y="89.2">DGND</text>
<text x="100.3" y="94.7">TPS54308DDCR</text>
<text x="155.3" y="95.1">R133</text>
<text x="168.9" y="92.9">KCM55WR7YA336MH01K</text>
<text x="155.2" y="97.6">SR2012-1372B</text>
<text x="171.2" y="99.4">DGND</text>
<text x="170.6" y="107.8">+5VREF</text>
<text x="102.9" y="108.1">U14</text>
<text x="90.2" y="116">C63</text>
<text x="90.3" y="117.7">SC2012-104</text>
<text x="138.4" y="118.6">SC3216-106</text>
<text x="138.4" y="116">C68</text>
<text x="155.3" y="115.4">R132</text>
<text x="155.6" y="117.9">SR2012-102D</text>
<text x="171.1" y="117.9">VREF0</text>
<text x="282.7" y="117.9">+3.3VD</text>
<text x="113" y="120.1">MIC2954-02WS</text>
<text x="155.3" y="125.5">R131</text>
<text x="234.9" y="120.8">U15-1</text>
<text x="298" y="120.5">+3.3VD</text>
<text x="313.7" y="120.8">U15-2</text>
<text x="379.2" y="120.5">+3.3VD</text>
<text x="155.6" y="128.1">SR2012-152D</text>
<text x="171.5" y="136.5">AGND</text>
<text x="234.9" y="143.2">BT-RL-01</text>
<text x="313.7" y="143.2">BT-RL-01</text>
<text x="224.6" y="145.1">DGND</text>
<text x="300.7" y="147.6">DGND</text>
<text x="376.9" y="147.6">DGND</text>
<text x="48.1" y="186.5">IG1</text>
<text x="58.8" y="186.5">+5VREF</text>
<text x="277.3" y="186.5">+5VREF+5VD</text>
<text x="289.4" y="186.5">IG1</text>
<text x="293.1" y="241.6">DGND</text>
<text x="298.5" y="240.6">AGND</text>
<text x="52.2" y="263.4">AGND</text>
<text x="359.6" y="262.6">FULLMONI-WIDE_MAIN-Board_SCH v70</text>
<text x="56.9" y="264.5">DGND</text>
<text x="143.3" y="264.5">DGND</text>
</g>
</svg>
